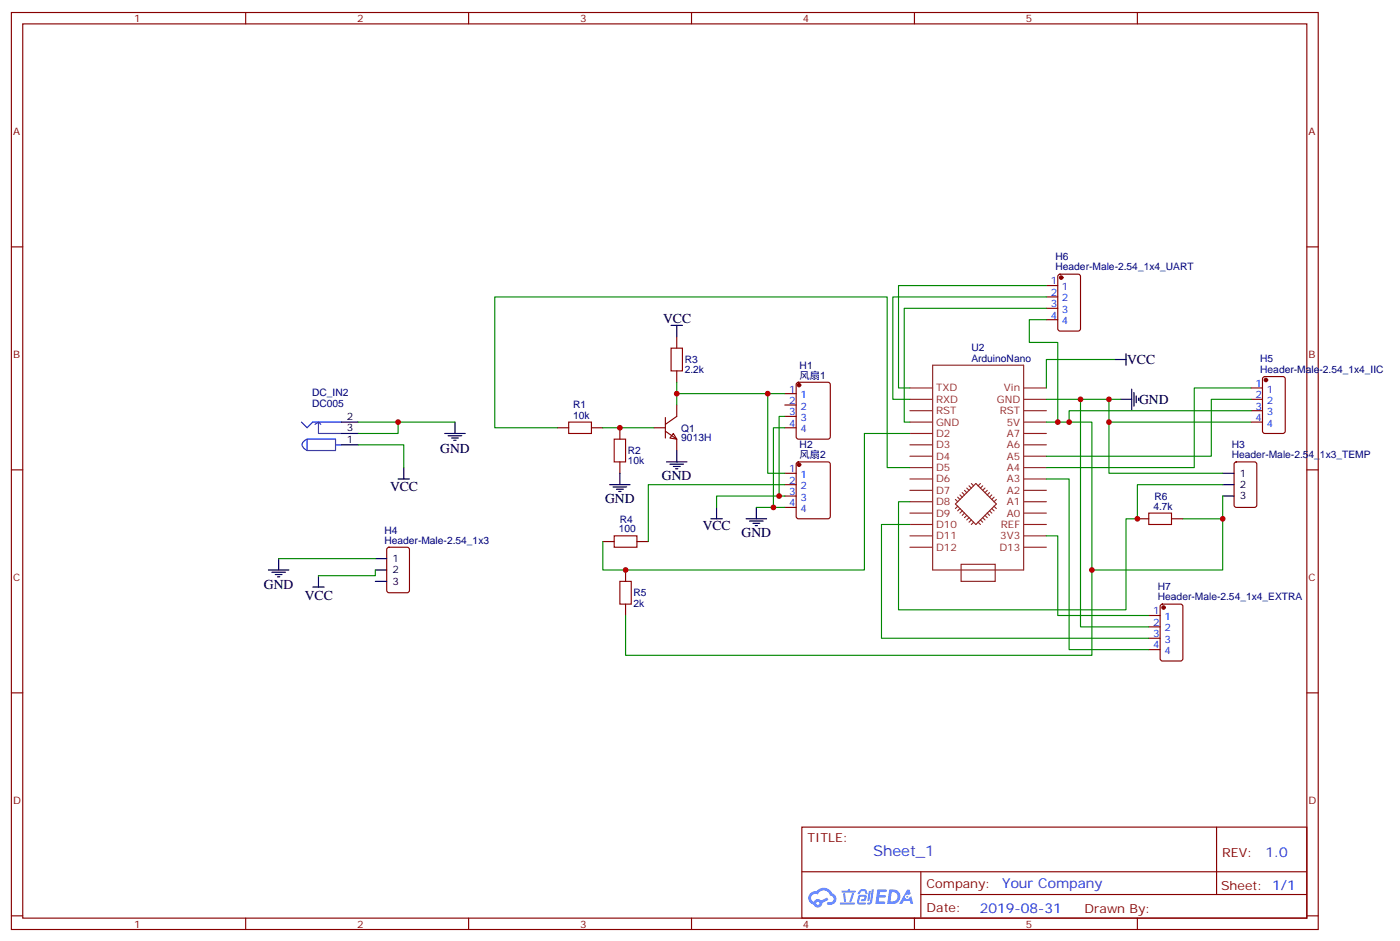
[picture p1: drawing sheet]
<svg xmlns="http://www.w3.org/2000/svg" width="434mm" height="292mm" viewBox="0 0 434 292" stroke-linecap="round" stroke-linejoin="round" font-family="sans-serif">
<g fill="none" stroke="#870000" stroke-width=".35">
<path d="M3.5 3.9h405.4v284.3h-405.4zM7.1 7.4h398.2v277.3h-398.2zM76.2 3.9v3.5M145.3 3.9v3.5M214.5 3.9v3.5M283.6 3.9v3.5M352.8 3.9v3.5M3.5 76.6h3.6M405.3 76.6h3.6M3.5 145.7h3.6M405.3 145.7h3.6M3.5 214.8h3.6"/>
<path d="M405.3 214.8h3.6M248.7 256.5h156.6v28.2h-156.6zM377.3 256.5v20.9M248.7 270.3h156.5M285.6 277.4h119.6M285.6 270.3v14.1M3.5 284h3.6M76.2 284.7v3.5M145.3 284.7v3.5M214.5 284.7v3.5M283.6 284.7v3.5M352.8 284.7v3.5"/>
<path d="M405.3 284h3.6"/>
</g>
<g fill="#5487ff">
<path d="M272.1 275.8h2.6l.3 .2-.1 .6h-2l-.1 .9h1.6l.4 .4-.4 .4h-1.7l-.2 1.2 1.8 .1 .3 .3-.2 .3-2.9 .1z"/>
<path d="M281.4 275.9h.7l.4 1.3-.7 .3a.74 .74 0 0 0-1.1 .3 .74 .74 0 0 0 .5 1 .74 .74 0 0 0 .9-.6l.5-.3 .7 2.3h-.9l-.2-.9h-1.9l-.5 .9h-.9z"/>
<path d="M269.5 276.2h.6l-.4 3a.31 .31 0 0 1-.3 .2 .31 .31 0 0 1-.3-.3z"/>
<path d="M270.4 275.8h.6l-.5 3.9a.89 .89 0 0 1-.7 .7 .89 .89 0 0 1-.9-.3l1-.4z"/>
<path d="M266.8 275.9l.6-.2 1.2 .2 .4 1.3-.5 .1-.5-1-.8 .1-.6 .9-.6-.1z"/>
<path d="M266.4 277.6l1.8-.2a1.04 1.04 0 0 1 .6 1.1 1.04 1.04 0 0 1-.8 .9h-.7a.29 .29 0 0 1-.3-.3 .29 .29 0 0 1 .3-.2l.7-.1 .2-.8-1.4 .1-.4 1.7 1.9 .1a.29 .29 0 0 1 .3 .3 .29 .29 0 0 1-.3 .3l-2-.1-.4-.2 .2-2.1z"/>
<path d="M260.5 279.9h4.4a.3 .3 0 0 1 .3 .3 .3 .3 0 0 1-.3 .3h-4.3z"/>
<path d="M264.3 276.9l.6 .1a4 4 0 0 1-1.2 2.8l-.2-.3z"/>
<path d="M261.5 277h.6l.3 2.4-.3 .3-.3-.2z"/>
<path d="M261.1 276.2h1.9l.2-.6h.5l-.1 .6h1.5a.29 .29 0 0 1 .3 .3 .29 .29 0 0 1-.3 .2h-3.9z"/>
<path d="M275.8 275.8l-.6 4.5h1.4a2.27 2.27 0 0 0 2.7-2.3 2.27 2.27 0 0 0-2.7-2.2zM276.6 276.6a1.5 1.5 0 0 1 1.8 1.5 1.5 1.5 0 0 1-1.9 1.4h-.3z"/>
<path d="M251.4 277a2.09 2.09 0 0 0 1 3.5 1.37 1.37 0 0 0 1.5 .9 1.37 1.37 0 0 0 1.1-1.4l2-1-.5-.7-1.8 .9a1.4 1.4 0 0 0-2.3 .5 1.32 1.32 0 0 1-.6-1.9 1.32 1.32 0 0 1 1.9-.5 2.02 2.02 0 0 1 2-1.2 2.02 2.02 0 0 1 1.8 1.6 1.09 1.09 0 0 1 1.1 1.4 1.09 1.09 0 0 1-1.6 .7 .41 .41 0 0 0-.5 .3 .41 .41 0 0 0 .4 .5 1.89 1.89 0 0 0 2.4-1.2 1.89 1.89 0 0 0-1.2-2.4 2.98 2.98 0 0 0-5-.7l-1 .2zM253.2 280.1a.52 .52 0 0 1 1 0 .52 .52 0 0 1-1 0z"/>
<circle cx="281.4" cy="278.1" r=".28"/>
</g>
<g fill="none" stroke="#870000" stroke-width=".35">
<path d="M324.6 88.5h3.5M324.6 92.1h3.5M324.6 95.6h3.5M324.6 99.1h3.5M328.3 85.2l.5-.2h5.6l.7 .5v16.5l-.4 .6-5.9 .1-.7-.5v-16.5zM209.9 104.4v3.5M209.9 115v3.5M247.2 118.7l.4-.2h9.2l.7 .5v16.5l-.4 .6-9.5 .1-.6-.5-.1-16.5zM391.8 117l.5-.2h5.6l.7 .4v16.5l-.4 .7h-5.9l-.7-.5v-16.4zM172.9 132.6h3.5M183.4 132.6h3.6M192.3 132.6v3.6"/>
<path d="M202.8 132.6h3.6M206.4 133.7l3.5 2.5v3.5M206.4 129.5v6.3M208.8 134.4l1.1 1.8-2.1-.4zM209.9 125.6v3.5l-3.5 2.5M243.4 132.6h3.5M243.4 122.1h3.5M243.4 125.6h3.5M243.4 129.1h3.5M388.1 120.3h3.5M388.1 123.8h3.5M388.1 127.4h3.5"/>
<path d="M388.1 130.9h3.5M192.3 143.2v3.6M243.4 146.8h3.5M243.4 150.3h3.5M243.4 153.8h3.5M243.4 157.3h3.5M247.2 143.4l.4-.2h9.2l.7 .5v16.5l-.4 .6-9.5 .1-.6-.5-.1-16.5zM383 143.4l.5-.2h5.6l.7 .5v12.9l-.4 .7h-5.9l-.7-.4v-13zM120.2 169.9l.4-.2h5.7l.6 .4 .1 13-.5 .6-5.9 .1-.6-.5-.1-12.9zM187 167.9h3.5M194 176.7v3.6M197.6 167.9h3.5"/>
<path d="M352.8 160.9h3.5M363.4 160.9h3.5M194 187.3v3.6M356.3 190.9h3.5M356.3 194.4h3.5M356.3 197.9h3.5M360.1 187.5l.4-.2h5.7l.6 .5 .1 16.5-.5 .6-5.9 .1-.6-.5-.1-16.5zM356.3 201.4h3.5"/>
</g>
<path d="M208.1 107.9h3.6v7.1h-3.6zM176.4 130.9h7v3.5h-7zM190.5 136.2h3.5v7h-3.5zM356.3 159.1h7.1v3.5h-7.1zM190.5 166.2h7.1v3.5h-7.1zM192.3 180.3h3.5v7h-3.5z" fill="none" stroke="#a10000" stroke-width=".35"/>
<g fill="#870000" stroke="#870000" stroke-width=".35">
<circle cx="247.8" cy="119.4" r=".53"/>
<circle cx="247.8" cy="144.1" r=".53"/>
<circle cx="392.6" cy="117.8" r=".53"/>
<circle cx="329.1" cy="86.1" r=".53"/>
<circle cx="360.9" cy="188.4" r=".53"/>
</g>
<g fill="none" stroke="#8c2424" stroke-width=".35">
<path d="M289.3 113.2h28.2v63.5h-28.2zM282.2 137.9h7.1M282.2 134.4h7.1M282.2 130.9h7.1M282.2 127.4h7.1M282.2 123.8h7.1M282.2 120.3h7.1M317.5 137.9h7.1M317.5 134.4h7.1M317.5 130.9h7.1M317.5 127.4h7.1M317.5 123.8h7.1"/>
<path d="M317.5 120.3h7.1M282.2 159.1h7.1M282.2 155.6h7.1M282.2 152h7.1M282.2 148.5h7.1M282.2 145h7.1M282.2 141.5h7.1M296.3 154.9l.7 .7M297 154.2l.7 .7M297 157l-.7 .7M297.7 153.5l.7 .7M297.7 157.7l-.7 .7"/>
<path d="M298.4 152.8l.8 .7M298.4 158.4l-.7 .7M299.2 152l.7 .8M299.2 159.1l-.8 .7M299.9 159.8l-.7 .7M299.9 151.3l.7 .7M300.6 150.6l.7 .7M301.3 149.9l.7 .7M302.7 149.9l6.3 6.4-6.3 6.3-6.4-6.3zM304.1 149.9l-.7 .7M304.8 150.6l-.7 .7M305.5 159.8l.7 .7"/>
<path d="M305.5 151.3l-.7 .7M306.2 159.1l.7 .7M306.2 152l-.7 .8M306.9 158.4l.7 .7M306.9 152.8l-.7 .7M307.6 157.7l.7 .7M307.6 153.5l-.7 .7M308.3 157l.7 .7M308.3 154.2l-.7 .7M309 154.9l-.7 .7M317.5 159.1h7.1M317.5 155.6h7.1"/>
<path d="M317.5 152h7.1M317.5 148.5h7.1M317.5 145h7.1M317.5 141.5h7.1M282.2 166.2h7.1M282.2 162.6h7.1M282.2 169.7h7.1M298.1 175h10.6v5.3h-10.6zM300.6 160.5l-.7 .7M301.3 161.2l-.7 .7M302 161.9l-.7 .7M303.4 161.9l.7 .7"/>
<path d="M304.1 161.2l.7 .7M304.8 160.5l.7 .7M317.5 166.2h7.1M317.5 162.6h7.1M317.5 169.7h7.1"/>
</g>
<g fill="none" stroke="#000" stroke-width=".35">
<path d="M208.1 100.9h3.6M209.9 100.9v3.5M345.7 111.5h3.5M349.2 109.7v3.5M105.8 137.9h5.3M105.8 134.4h5.3M105.8 130.9h5.3M137.9 134.4h6.4M139 135.1h4.2M140.1 135.8h2.1M140.8 136.5h.7M141.1 130.9v3.5"/>
<path d="M209.9 139.7v3.5M347.5 123.8h3.5M351 120.6v6.4M351.7 121.7v4.2M352.4 122.8v2.1M353.1 123.5v.7M123.5 148.5h3.5M125.2 145v3.5M189.1 150.3h6.3M190.1 151h4.3M191.2 151.7h2.1M191.9 152.4h.7"/>
<path d="M192.3 146.8v3.5M206.7 143.2h6.4M207.8 143.9h4.2M208.8 144.6h2.2M209.5 145.3h.8M222.2 157.3v3.6M234.6 157.3v3.6M379.2 153.8h3.6M379.2 146.8h3.6M379.2 150.3h3.6M83.3 176.7h6.3M84.3 177.4h4.2"/>
<path d="M85.4 178.2h2.1M86.1 178.9h.7M86.4 173.2v3.5M98.8 178.5v3.5M116.4 173.2h3.5M116.4 176.7h3.5M220.5 160.9h3.5M231.4 160.9h6.4M232.5 161.6h4.2M233.5 162.3h2.2M234.2 163h.7M97 182h3.5"/>
<path d="M116.4 180.3h3.5"/>
</g>
<path d="M93.5 130.9l1.7 1.7 1.8-1.7h8.8M95.2 136.2h8.9v3.5h-8.9zM95.2 136.2l-.9 .6a1.66 1.66 0 0 0-.5 1.7 1.66 1.66 0 0 0 1.3 1.1l.1 .1M97.7 131.6l1.1-.7v3.5h7M98.8 130.9l.7 .7M104.1 137.9h1.7" fill="none" stroke="#00f" stroke-width=".35"/>
<g fill="none" stroke="#008700" stroke-width=".35">
<path d="M324.6 88.5h-45.9v31.8h3.5M324.6 92.1h-47.7v31.7h5.3M324.6 99.1h-5.3v7.1h8.8v24.7M324.6 95.6h-44.1v35.3h1.7M209.9 118.5v7.1M345.7 111.5h-21.1v8.8M111.1 137.9h14.1v7.1M111.1 130.9h30M123.5 130.9v3.5h-12.4M172.9 132.6h-19.4v-40.5h121.7v52.9h7M187 132.6h15.8M209.9 122.1h33.5"/>
<path d="M238.1 122.1v24.7h5.3M243.4 129.1h-1.7v24.7h1.7M243.4 132.6h-3.5v24.7h-5.3M282.2 134.4h-14.1v42.3h-81.1v-8.8M324.6 130.9h14.1v72.3h-144.7v-12.3M324.6 123.8h22.9M335.1 123.8v70.6h21.2M344 123.8v23h35.2M344 130.9h44.1M388.1 120.3h-17.7v24.7h-45.8M388.1 123.8h-12.4v17.7h-51.1M388.1 127.4h-56.5v3.5"/>
<path d="M239.9 157.3h3.5M241.7 153.8h-19.5v3.5M243.4 150.3h-42.3v17.6M324.6 148.5h7v52.9h24.7M379.2 150.3h-26.4v10.6h-3.6v28.2h-70.5v-33.5h3.5M379.2 153.8v7.1h-12.3M86.4 173.2h30M116.4 176.7v1.8h-17.6M282.2 162.6h-8.8v35.3h82.9M324.6 166.2h3.5v24.7h28.2M379.2 160.9v15.8h-40.5"/>
</g>
<g fill="#c00">
<circle cx="335.1" cy="123.8" r=".88"/>
<circle cx="344" cy="130.9" r=".88"/>
<circle cx="344" cy="123.8" r=".88"/>
<circle cx="352.8" cy="160.9" r=".88"/>
<circle cx="238.1" cy="122.1" r=".88"/>
<circle cx="209.9" cy="122.1" r=".88"/>
<circle cx="241.7" cy="153.8" r=".88"/>
<circle cx="192.3" cy="132.6" r=".88"/>
<circle cx="239.9" cy="157.3" r=".88"/>
<circle cx="379.2" cy="160.9" r=".88"/>
<circle cx="338.7" cy="176.7" r=".88"/>
<circle cx="123.5" cy="130.9" r=".88"/>
<circle cx="331.6" cy="130.9" r=".88"/>
<circle cx="328.1" cy="130.9" r=".88"/>
<circle cx="194" cy="176.7" r=".88"/>
</g>
<text font-size="4.6" fill="#00f" x="270.8" y="265.5">Sheet_1</text>
<g font-size="4.2">
<text x="205.7" y="100.2">VCC</text>
<text x="349.6" y="112.9">VCC</text>
<text x="353.3" y="125.2">GND</text>
<text x="136.5" y="140.4">GND</text>
<text x="205.3" y="148.9">GND</text>
<text x="121" y="152.4">VCC</text>
<text x="187.7" y="155.9">GND</text>
<text x="217.9" y="164.4">VCC</text>
<text x="230" y="166.5">GND</text>
<text x="81.8" y="182.7">GND</text>
<text x="94.5" y="185.9">VCC</text>
</g>
<g font-size="4.2" fill="#00f">
<text x="392.5" y="265.7">1.0</text>
<text x="310.9" y="275.3">Your Company</text>
<text x="304" y="283.1">2019-08-31</text>
</g>
<g font-size="3.9" fill="#800">
<text x="250.5" y="261.1">TITLE:</text>
<text x="379.1" y="265.7">REV:</text>
<text x="287.4" y="275.3">Company:</text>
<text x="378.7" y="275.9">Sheet: 1/1</text>
<text x="287.4" y="282.9">Date:</text>
<text x="336.4" y="283">Drawn By:</text>
</g>
<g font-size="3.2" fill="#800">
<text x="41.6" y="6.9">1</text>
<text x="110.8" y="6.9">2</text>
<text x="179.9" y="6.9">3</text>
<text x="249.1" y="6.9">4</text>
<text x="318.2" y="6.9">5</text>
<text x="4.1" y="42">A</text>
<text x="405.9" y="42">A</text>
<text x="4.1" y="111.1">B</text>
<text x="405.9" y="111.1">B</text>
<text x="4.1" y="180.3">C</text>
<text x="405.9" y="180.3">C</text>
<text x="4.1" y="249.4">D</text>
<text x="405.9" y="249.4">D</text>
<text x="41.6" y="287.7">1</text>
<text x="110.8" y="287.7">2</text>
<text x="179.9" y="287.7">3</text>
<text x="249.1" y="287.7">4</text>
<text x="318.2" y="287.7">5</text>
</g>
<g font-size="3.2" fill="#000080">
<text x="327.4" y="83.9">Header-Male-2.54_1x4_UART</text>
<text x="327.4" y="80.6">H6</text>
<text x="212.4" y="112.6">R3</text>
<text x="301.3" y="112.2">ArduinoNano</text>
<text x="301.3" y="109">U2</text>
<text x="390.9" y="112.4">H5</text>
<text x="212.4" y="115.8">2.2k</text>
<text x="248" y="117.5">风扇1</text>
<text x="248" y="114.3">H1</text>
<text x="390.9" y="115.6">Header-Male-2.54_1x4_IIC</text>
<text x="96.8" y="122.9">DC_IN2</text>
<text x="96.8" y="126.3">DC005</text>
<text x="177.8" y="129.8">10k</text>
<text x="177.8" y="126.6">R1</text>
<text x="211.3" y="136.8">9013H</text>
<text x="211.3" y="133.8">Q1</text>
<text x="194.7" y="140.8">R2</text>
<text x="248" y="142.2">风扇2</text>
<text x="248" y="139">H2</text>
<text x="382.1" y="142.2">Header-Male-2.54_1x3_TEMP</text>
<text x="382.1" y="139">H3</text>
<text x="194.7" y="144">10k</text>
<text x="358.1" y="155">R6</text>
<text x="357.7" y="158">4.7k</text>
<text x="119.2" y="165.5">H4</text>
<text x="191.9" y="165.1">100</text>
<text x="192.3" y="162.1">R4</text>
<text x="119.2" y="168.6">Header-Male-2.54_1x3</text>
<text x="196.5" y="184.9">R5</text>
<text x="359.1" y="182.9">H7</text>
<text x="196.5" y="188.1">2k</text>
<text x="359.1" y="186.2">Header-Male-2.54_1x4_EXTRA</text>
</g>
<g font-size="3.2" fill="#00f">
<text x="325.9" y="88.2">1</text>
<text x="329.4" y="90">1</text>
<text x="325.9" y="91.7">2</text>
<text x="325.9" y="95.2">3</text>
<text x="329.4" y="93.5">2</text>
<text x="325.9" y="98.8">4</text>
<text x="329.4" y="97">3</text>
<text x="329.4" y="100.5">4</text>
<text x="389.4" y="119.9">1</text>
<text x="244.8" y="121.7">1</text>
<text x="244.8" y="125.2">2</text>
<text x="248.2" y="123.5">1</text>
<text x="389.4" y="123.5">2</text>
<text x="392.9" y="121.7">1</text>
<text x="392.9" y="125.2">2</text>
<text x="244.8" y="128.8">3</text>
<text x="248.2" y="127">2</text>
<text x="248.2" y="130.5">3</text>
<text x="389.4" y="127">3</text>
<text x="389.4" y="130.5">4</text>
<text x="392.9" y="128.8">3</text>
<text x="244.8" y="132.3">4</text>
<text x="248.2" y="134.1">4</text>
<text x="392.9" y="132.3">4</text>
<text x="244.8" y="146.4">1</text>
<text x="244.8" y="149.9">2</text>
<text x="248.2" y="148.2">1</text>
<text x="244.8" y="153.5">3</text>
<text x="248.2" y="151.7">2</text>
<text x="248.2" y="155.2">3</text>
<text x="244.8" y="157">4</text>
<text x="248.2" y="158.7">4</text>
<text x="357.6" y="190.5">1</text>
<text x="357.6" y="194">2</text>
<text x="357.6" y="197.6">3</text>
<text x="361.1" y="192.3">1</text>
<text x="361.1" y="195.8">2</text>
<text x="357.6" y="201.1">4</text>
<text x="361.1" y="199.3">3</text>
<text x="361.1" y="202.8">4</text>
</g>
<g font-size="3.2" fill="#8d2323">
<text x="290.3" y="124.9">RXD</text>
<text x="290.3" y="121.4">TXD</text>
<text x="309.2" y="124.9">GND</text>
<text x="311.4" y="121.4">Vin</text>
<text x="290.3" y="131.9">GND</text>
<text x="290.3" y="128.4">RST</text>
<text x="310.1" y="128.4">RST</text>
<text x="312.3" y="131.9">5V</text>
<text x="290.3" y="135.5">D2</text>
<text x="312.3" y="135.5">A7</text>
<text x="290.3" y="142.5">D4</text>
<text x="290.3" y="139">D3</text>
<text x="312.3" y="139">A6</text>
<text x="312.3" y="142.5">A5</text>
<text x="290.3" y="149.6">D6</text>
<text x="290.3" y="146">D5</text>
<text x="312.3" y="146">A4</text>
<text x="312.3" y="149.6">A3</text>
<text x="290.3" y="153.1">D7</text>
<text x="312.3" y="153.1">A2</text>
<text x="290.3" y="160.2">D9</text>
<text x="290.3" y="156.6">D8</text>
<text x="312.3" y="156.6">A1</text>
<text x="312.3" y="160.2">A0</text>
<text x="290.3" y="167.2">D11</text>
<text x="290.3" y="163.7">D10</text>
<text x="310.2" y="167.2">3V3</text>
<text x="310.4" y="163.7">REF</text>
<text x="290.3" y="170.7">D12</text>
<text x="310" y="170.7">D13</text>
</g>
<g font-size="3.2">
<text x="107.6" y="130.2">2</text>
<text x="107.6" y="137.2">1</text>
<text x="107.6" y="133.7">3</text>
<text x="384.5" y="147.8">1</text>
<text x="384.5" y="154.9">3</text>
<text x="384.5" y="151.3">2</text>
<text x="121.7" y="174.3">1</text>
<text x="121.7" y="177.8">2</text>
<text x="121.7" y="181.3">3</text>
</g>
</svg>
